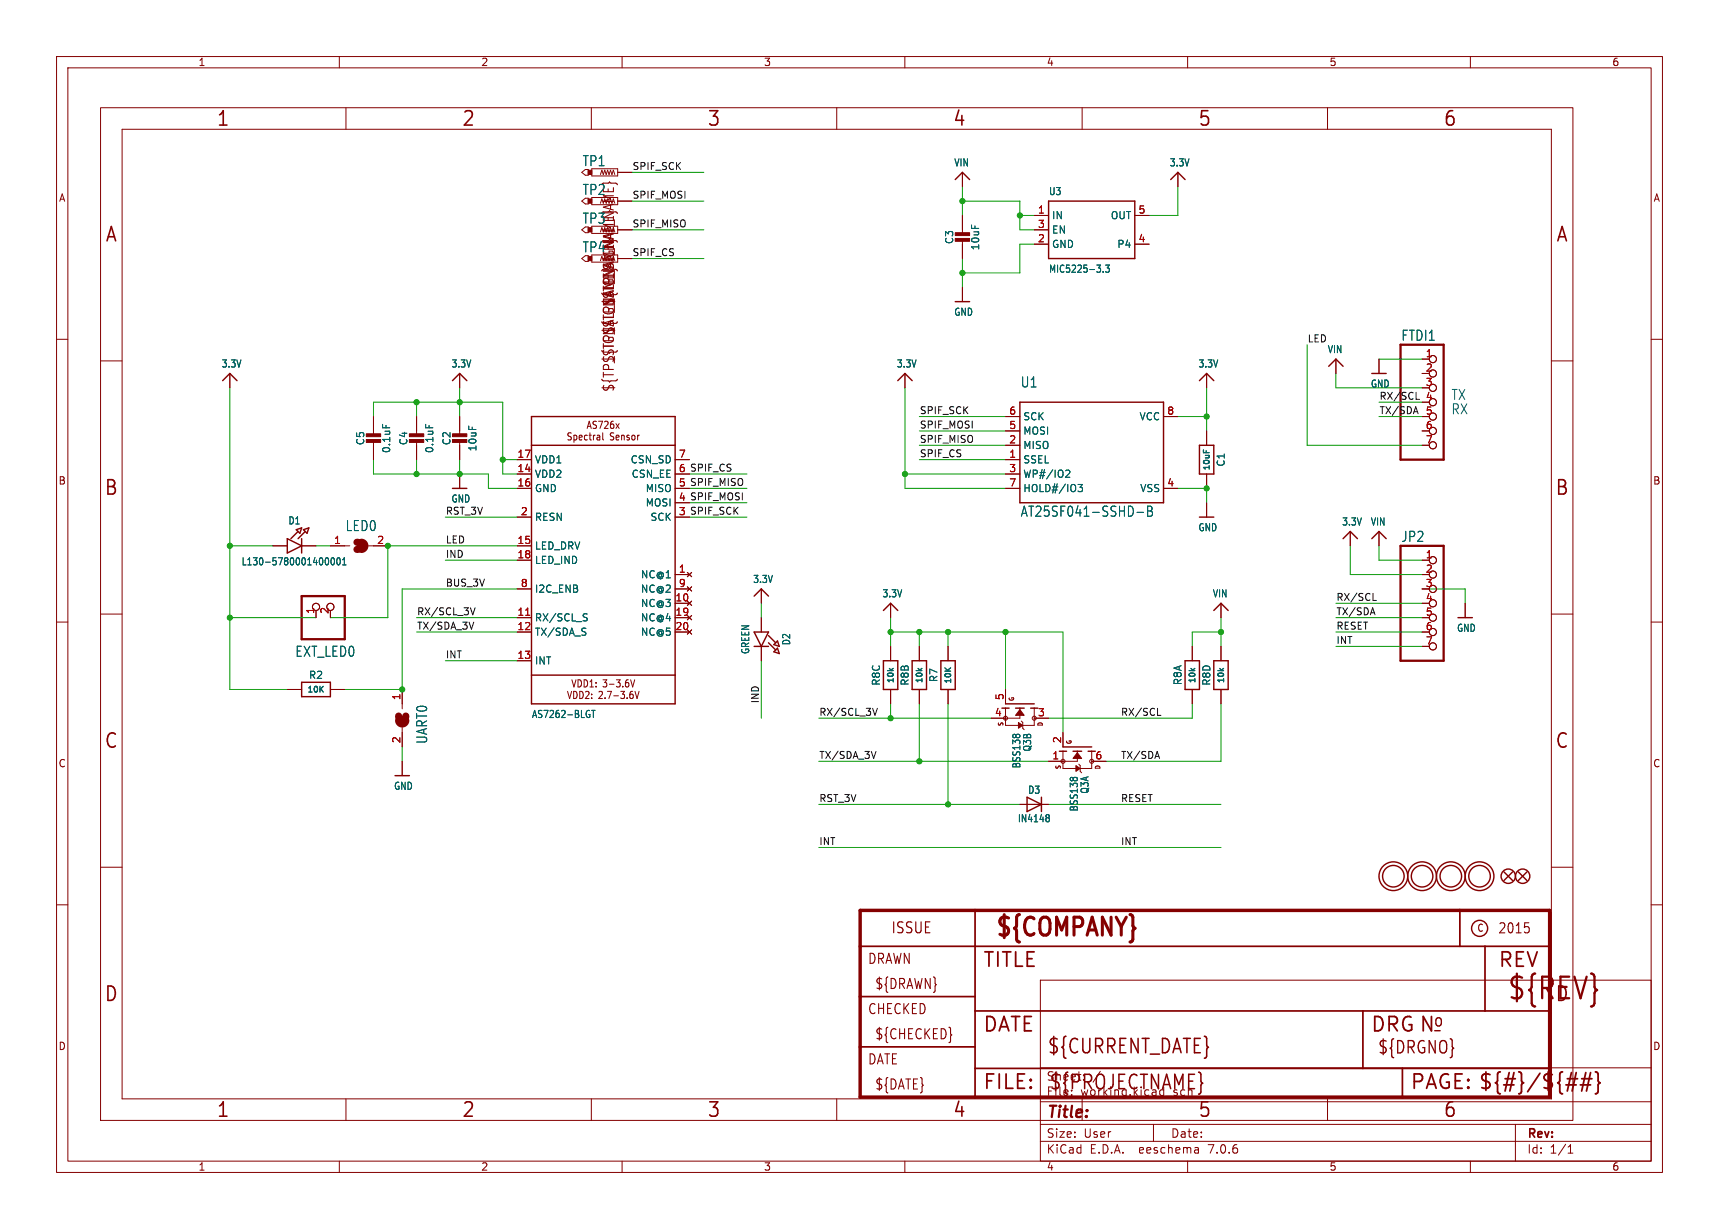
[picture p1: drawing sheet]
<svg xmlns="http://www.w3.org/2000/svg" width="304mm" height="217mm" viewBox="0 0 304 217" stroke-linecap="round" stroke-linejoin="round" font-family="sans-serif">
<g fill="none" stroke="#840000" stroke-width=".18">
<path d="M10 10h284v197.3h-284zM12 12h280v193.3h-280zM17.8 19h260.3v179.1h-260.3zM60 10v2M61.2 19v3.9M104.6 19v3.9M110 10v2M148 19v3.9M160 10v2M191.3 19v3.9M210 10v2M234.7 19v3.9"/>
<path d="M260 10v2M21.6 22.9h252.7v171.4h-252.7zM103.5 35.1l-.6 .5 .6 .5h.5v-1M103.5 30l-.6 .5 .6 .5h.5v-1M104.6 29.8h4.6v1.3h-4.6zM106.2 30.9l.2-.8 .3 .8 .2-.8 .3 .8 .2-.8 .3 .8 .2-.8 .3 .8 .3-.8 .2 .8M109.2 34.9h-4.6v1.3h4.6M109.2 35.6h2.6M109.2 30.5h2.6M170.2 30.5v2.5M170.2 38.1v3.3M182.9 38.1h2.5"/>
<path d="M200.7 38.1h2.5M208.3 30.5v2.5M10 60h2M103.5 45.2l-.6 .5 .6 .5h.5v-1M104 40.1v1h-.5l-.6-.5M109.2 40h-4.6v1.3h4.6M109.2 45.1h-4.6v1.3h4.6M109.2 40.6h2.6M109.2 45.7h2.6M170.2 42.4v3.3M170.2 50.8v2.5M182.9 40.6h2.5"/>
<path d="M182.9 43.2h2.5M200.7 43.2h2.5M292 60h2M17.8 63.8h3.8M40.6 66v2.6M66 73.7v3.3M66 78v3.3M73.7 73.7v3.3M73.7 78v3.3M81.3 66v2.6M81.3 73.7v3.3M81.3 78v3.3"/>
<path d="M101 76.6l-.4-.1-.2 .3 .1 .3 .5 .2v.4l-.2 .1-.4-.1M101.5 77h.3l.2 .2-.1 .5h-.4M101.5 77v1.2M102.4 77.4l.5-.1v-.3h-.3l-.2 .1 .1 .6h.4M103.8 75.8l.4-1.3 .3 1.3M103.9 77h-.4l-.2 .2 .1 .5h.5M103.9 75.4h.5M104.2 77h.4M104.3 76.5v1.1l.3 .2M104.9 77v.8M105.2 77l-.3 .2M105.5 74.5h-.4l-.2 .2 .1 .3 .4 .3v.3l-.1 .2-.4-.1"/>
<path d="M105.6 77h.4l.1 .8M105.8 74.5h.8l-.5 1.3M106.1 77.3h-.4l-.2 .2 .2 .3 .4-.1M106.6 76.5v1.1l.1 .2M106.9 74.6l.4-.1 .2 .3-.6 1h.6M108.5 74.5h-.4l-.1 .3-.1 .7 .2 .3 .4-.2v-.6h-.4l-.2 .2M108.5 76.6l-.4-.1-.2 .3 .1 .3 .5 .2v.4l-.2 .1-.4-.1M108.9 74.9l.6 .9M108.9 77.4l.6-.1-.1-.3h-.3l-.2 .1 .1 .6h.4M109.5 74.9l-.6 .9M109.9 77.1l.2-.1h.2l.1 .8M109.9 77v.8"/>
<path d="M111.3 77.6l-.1 .2-.4-.1M111.8 77.7l.1 .1 .3-.1M112.7 77v.8M160 66v2.6M177.8 73.7h2.5M177.8 76.2h2.5M177.8 78.7h2.5M205.7 73.7h2.6M213.4 66v2.6M213.4 76.2v2.5M236.2 63.5v2.5M243.8 63.5v2.5"/>
<path d="M251.5 63.5h1.2M251.5 68.6h1.2M251.5 73.7h1.2M251.5 76.2h1.2M251.5 78.7h1.2M274.3 63.8h3.8M48.3 96.5h2.5M53.3 96.5h2.6M58.4 96.5h3.4M65.2 96.5h3.4M81.3 83.8v2.6M91.4 99.1h2.6"/>
<path d="M91.4 96.5h2.6M91.4 83.8h2.6M91.4 86.4h2.6M91.4 81.3h2.6M91.4 91.4h2.6M119.4 83.8h2.5M119.4 86.4h2.5M119.4 81.3h2.5M119.4 91.4h2.5M177.8 83.8h2.5M177.8 86.4h2.5M177.8 81.3h2.5"/>
<path d="M205.7 86.4h2.6M213.4 83.8v2.6M213.4 88.9v2.5M238.8 94v2.5M243.8 94v2.5M251.5 99.1h1.2M10 110h2M17.8 108.6h3.8M55.9 107.9v1.3M91.4 104.1h2.6M91.4 109.2h2.6M91.4 111.8h2.6"/>
<path d="M91.4 116.8h2.6M119.4 104.1h2.5M119.4 109.2h2.5M119.4 111.8h2.5M119.4 101.6h2.5M119.4 106.7h2.5M121.5 101.2l.8 .8M121.5 106.3l.8 .8M121.5 108.8l.8 .8M121.5 111.4l.8 .7M121.5 103.8l.8 .7M122.3 101.2l-.8 .8"/>
<path d="M122.3 106.3l-.8 .8M122.3 108.8l-.8 .8M122.3 111.4l-.8 .7M122.3 103.8l-.8 .7M134.6 104.1v2.6M134.6 109.2v2.6M134.6 114.3v2.5M157.5 106.7v2.5M157.5 114.3v2.5M162.6 114.3v2.5M167.6 114.3v2.5M210.8 114.3v2.5"/>
<path d="M215.9 106.7v2.5M215.9 114.3v2.5M251.5 104.1h1.2M251.5 109.2h1.2M251.5 111.8h1.2M251.5 114.3h1.2M259.1 106.7v2.5M274.3 108.6h3.8M292 110h2M50.8 121.9h2.5M58.4 121.9h2.6M71.1 121.9v3.4"/>
<path d="M71.1 128.7v3.4M71.1 134.6v2.6M100.4 122.3l.3 1.2 .4-1.2M101.1 120.2l.4 1.3 .3-1.3M101.4 122.3a.67 .67 0 0 1 .7 .4 .67 .67 0 0 1-.3 .8h-.4zM102.2 120.2a.67 .67 0 0 1 .6 .5 .67 .67 0 0 1-.2 .7l-.4 .1zM102.5 122.3a.67 .67 0 0 1 .7 .4 .67 .67 0 0 1-.3 .8h-.4zM103.3 120.2a.67 .67 0 0 1 .6 .5 .67 .67 0 0 1-.2 .7l-.4 .1zM103.5 122.4l.5-.1 .2 .3-.7 .9h.7M104.3 120.6l.3-.4v1.3M104.3 121.5h.6M104.6 122.7v.2"/>
<path d="M104.6 123.4v.1M105.4 121.4v.1M105.4 120.7v.1M105.9 122.4l.4-.1 .2 .3-.6 .9h.6M106.6 120.2h.7l-.4 .5 .3 .1v.6l-.1 .1-.5-.1M107 123.4v.1M107.4 122.3h.7l-.4 1.2M107.8 121h.8M108.5 123h.9M109 120.2h.7l-.4 .5 .3 .1v.6l-.1 .1-.5-.1M109.8 122.3h.6l-.3 .4 .3 .2v.5l-.2 .1-.4-.1M110.1 121.4v.1"/>
<path d="M110.9 123.4v.1M111.1 120.2l-.3 .1-.2 .2v.7l.2 .3 .4-.1-.1-.6-.3-.1-.2 .2M111.5 120.2l.4 1.3 .3-1.3M111.7 122.3l-.3 .3v.7l.2 .2 .3-.1M111.8 122.7l-.3 .1-.1 .2M112.3 122.3l.3 1.2 .4-1.2M157.5 121.9v2.6M162.6 121.9v2.6M167.6 121.9v2.6M177.8 125.2v3.1h5.1v-3.1M177.8 121.9v2.6M180.3 125.2v1.8h-5"/>
<path d="M180.6 127.5l.2 .3v1l.3 .2M182.9 127h2.5M188 132.8v3.1h5v-3.1M188 129.5v2.6M190.5 132.8v1.8h-5.1M190.8 135.1l.2 .3v1l.3 .3M193 134.6h2.6M210.8 121.9v2.6M215.9 121.9v2.6M10 160h2M17.8 153.4h3.8M180.3 142.2h5.1"/>
<path d="M274.3 153.4h3.8M292 160h2M184 173.3h108v32h-108zM61.2 194.3v3.8M104.6 194.3v3.8M148 194.3v3.8M184 198.8h108M184 194.8h108M184 188.8h108M191.3 194.3v3.8M204 198.8v3M234.7 194.3v3.8"/>
<path d="M268 198.8v6.5M60 205.3v2M110 205.3v2M160 205.3v2M184 201.8h108M210 205.3v2M211.8 203l.1 .9M211.9 203.8l-.1 .1M211.9 203.3h-.1M260 205.3v2M277.3 203.9h.8M277.3 202.8l.4-.4v1.5"/>
<circle cx="253.4" cy="63.5" r=".63"/>
<circle cx="253.4" cy="66" r=".63"/>
<circle cx="253.4" cy="73.7" r=".63"/>
<circle cx="253.4" cy="76.2" r=".63"/>
<circle cx="253.4" cy="78.7" r=".63"/>
<circle cx="253.4" cy="71.1" r=".63"/>
<circle cx="253.4" cy="68.6" r=".63"/>
<circle cx="253.4" cy="99.1" r=".63"/>
<circle cx="55.9" cy="107.3" r=".63"/>
<circle cx="58.4" cy="107.3" r=".63"/>
<circle cx="253.4" cy="111.8" r=".63"/>
<circle cx="253.4" cy="101.6" r=".63"/>
<circle cx="253.4" cy="114.3" r=".63"/>
<circle cx="253.4" cy="104.1" r=".63"/>
<circle cx="253.4" cy="106.7" r=".63"/>
<circle cx="253.4" cy="109.2" r=".63"/>
<circle cx="177.8" cy="127" r=".36"/>
<circle cx="182.9" cy="127" r=".36"/>
<circle cx="188" cy="134.6" r=".36"/>
<circle cx="193" cy="134.6" r=".36"/>
</g>
<g fill="none" stroke="#840000" stroke-width=".25">
<path d="M168.9 31.7l1.3-1.2 1.2 1.2M185.4 35.6h15.3v10.1h-15.3zM207 31.7l1.3-1.2 1.2 1.2M168.9 53.3h2.5M39.4 67.3l1.2-1.3 1.3 1.3M80 67.3l1.3-1.3 1.2 1.3M94 78.7h25.4M94 73.7h25.4v50.8h-25.4zM158.7 67.3l1.3-1.3 1.3 1.3M180.3 71.1h25.4v17.8h-25.4zM212.1 78.7h2.5v5.1h-2.5zM212.1 67.3l1.3-1.3 1.2 1.3"/>
<path d="M234.9 64.8l1.3-1.3 1.3 1.3M242.6 66h2.5M50.8 95.2l2.5 1.3-2.5 1.3zM52.4 93.7l.9-.4-.3 1zM52.7 94l-1.3 1.2M53.3 95.2v2.6M53.7 93.7l.9-.4-.3 1zM54 94l-1.3 1.2M80 86.4h2.5M212.1 91.4h2.5M237.5 95.2l1.3-1.2 1.2 1.2M242.6 95.2l1.2-1.2 1.3 1.2"/>
<path d="M94 119.4h25.4M133.3 105.4l1.3-1.3 1.3 1.3M133.3 111.8h2.6l-1.3 2.5zM133.3 114.3h2.6M135.9 112.4l1.3 1.3M135.9 113.7l1.3 1.2M136.8 114l.7-.7 .3 1zM136.8 115.3l.7-.7 .3 1zM156.2 116.8h2.5v5.1h-2.5zM156.2 107.9l1.3-1.2 1.2 1.2M161.3 116.8h2.5v5.1h-2.5zM166.4 116.8h2.5v5.1h-2.5z"/>
<path d="M209.5 116.8h2.6v5.1h-2.6zM214.6 116.8h2.6v5.1h-2.6zM214.6 107.9l1.3-1.2 1.3 1.2M257.8 109.2h2.5M53.3 120.6h5.1v2.6h-5.1zM69.8 137.2h2.6M177.2 125.2h1.2M177.8 124.5h5.1M179.6 125.2h1.5M182.2 125.2h1.3M187.3 132.8h1.3M188 132.1h5"/>
<path d="M189.7 132.8h1.6M192.4 132.8h1.3M181.6 141l2.5 1.2-2.5 1.3zM184.1 141v2.5M265.9 154.2l1.6 1.5M267.5 154.2l-1.6 1.5M268.5 154.2l1.5 1.5M270 154.2l-1.5 1.5"/>
<circle cx="246.4" cy="154.9" r="2.54"/>
<circle cx="246.4" cy="154.9" r="1.9"/>
<circle cx="251.5" cy="154.9" r="2.54"/>
<circle cx="251.5" cy="154.9" r="1.9"/>
<circle cx="256.5" cy="154.9" r="2.54"/>
<circle cx="256.5" cy="154.9" r="1.9"/>
<circle cx="261.6" cy="154.9" r="2.54"/>
<circle cx="261.6" cy="154.9" r="1.9"/>
<circle cx="266.7" cy="154.9" r="1.27"/>
<circle cx="269.2" cy="154.9" r="1.27"/>
<circle cx="261.6" cy="164.2" r="1.42"/>
</g>
<g fill="#840000" stroke="#840000" stroke-width=".18">
<path d="M64.8 77.7h2.5v.5h-2.5z"/>
<path d="M64.8 76.7h2.5v.5h-2.5z"/>
<path d="M72.4 77.7h2.5v.5h-2.5z"/>
<path d="M72.4 76.7h2.5v.5h-2.5z"/>
<path d="M190.5 133.1l.8 1h-1.6z"/>
<path d="M190.2 135.4l.8 .5-.8 .5z"/>
<path d="M180.3 125.5l.8 1h-1.5z"/>
<path d="M180.1 127.8l.7 .5-.7 .5z"/>
<path d="M104 35.2h.6v.7h-.6z"/>
<path d="M168.9 42.2h2.5v.5h-2.5z"/>
<path d="M168.9 41.1h2.5v.6h-2.5z"/>
<path d="M80 77.7h2.5v.5h-2.5z"/>
<path d="M80 76.7h2.5v.5h-2.5z"/>
<path d="M104 40.3h.6v.7h-.6z"/>
<path d="M104 45.3h.6v.8h-.6z"/>
<path d="M104 30.1h.6v.8h-.6z"/>
</g>
<g fill="none" stroke="#006464" stroke-width=".18">
<path d="M195.1 48v.1M195.5 46.9h.7l-.4 .5 .3 .1v.5l-.2 .1-.4-.1M67.6 75v.6M75.3 75v.6M57.6 98.7l.2-.1a.72 .72 0 0 1 0 1.3l-.2-.1M58.7 98.7l.1-.1a.72 .72 0 0 1 0 1.3 .94 .94 0 0 1-.1-1.2zM59.7 98.7l.1-.1a.72 .72 0 0 1 0 1.3 .94 .94 0 0 1-.1-1.2zM60.6 99.9h.6M60.6 99l.3-.4v1.3M188.5 83.2l.4-.1 .3 .4-.8 .9h.8M190.6 85.7h.8l-.4 .5 .4 .1v.5l-.2 .1-.6-.1M201.1 90.6h1.1"/>
<path d="M202.9 89.5h.5l.2 .2 .1 .3-.3 .4a.49 .49 0 0 1 .4 .4 .49 .49 0 0 1-.3 .5h-.6zM202.9 90.4h.5M103.4 109.1l.3 .2 .1 .3-.2 .2h-.3M103.4 108.5l.4 .1M103.4 111.1h.2M103.5 111.9v.3M104.6 125.6h.6M104.9 125.6v1.3M179.1 129.9l.2-.1 .3 .1M179.7 129.9l.2-.1 .4 .1M189.3 137.6l.2-.1 .2 .1M189.8 137.6l.2-.1 .4 .1"/>
<path d="M185.1 144l.4 .1 .1 .2-.3 .3M185.1 144.6h.2M185.3 144.6l.3 .2v.3l-.1 .2h-.4"/>
</g>
<path d="M247.6 61h7.7v20.3h-7.7zM247.6 96.5h7.7v20.3h-7.7zM53.3 105.4h7.7v7.6h-7.7z" fill="none" stroke="#840000" stroke-width=".41"/>
<path d="M212.8 79.6v.4" fill="none" stroke="#006464" stroke-width=".2"/>
<path d="M63.1 95.9a.64 .64 0 0 1 .7 .6 .64 .64 0 0 1-.7 .7M63.9 95.9a.64 .64 0 0 1 .6 .6 .64 .64 0 0 1-.6 .7M70.5 126.6a.64 .64 0 0 0 .6 .7 .64 .64 0 0 0 .7-.7M70.5 127.4a.64 .64 0 0 0 .6 .6 .64 .64 0 0 0 .7-.6" fill="none" stroke="#840000" stroke-width="1.3"/>
<path d="M152.1 161h121.9v33h-121.9z" fill="none" stroke="#840000" stroke-width=".61"/>
<path d="M152.1 176.2h20.3M152.1 167.3h121.9M172.4 161v33M172.4 178.8h101.6M241 178.8v10.1M258.1 161v6.3M262.6 167.3v11.5M152.1 185.1h20.3M172.4 188.9h101.6M248 188.9v5.1" fill="none" stroke="#840000" stroke-width=".3"/>
<path d="M276.9 191.8h1.8M277.1 190.8h1.9M278.7 189.7l-.7 3.2M279.4 191.8h1.9M279.7 190.8h1.8M280.4 189.7l-.7 3.2M281.3 189.7l-.8 3.2M282.1 189.5l.4 .2 .1 .2v1.2l.3 .4-.3 .3v1.2l-.1 .3-.4 .1" fill="none" stroke="#840000" stroke-width=".32"/>
<path d="M106.4 68.6h2.3M106.4 67.1l.3 .2h.8l.3 .3 .2-.3h.9l.2-.2M106.7 64.8v.5h1.8M106.7 65.8v.9M106.7 66.3h1.8M106.8 68.1l-.1 .6 .3 .3 .4-.1 .4-.7h.5l.2 .2-.1 .6M107.6 64.8v.5M269.6 163.2h.7M270.3 163.9a.72 .72 0 0 1 0 .9v.1M168.2 182.9l.1 .1-.1 .1" fill="none" stroke="#840000" stroke-width=".19"/>
<path d="M93 108.8h.7" fill="none" stroke="#a90000" stroke-width=".18"/>
<path d="M250.3 71.9l.5 1.3M250.4 70.6h.6M83.2 107.5l.4 1.2 .4-1.2M83.8 110l-.4 1.3M242.7 107.5l.4 1.2M242.8 106.2h.6M154.3 125.3l.4 1.2 .4-1.2M154.9 132.9l-.4 1.2M204.6 132.9l.4 1.2M204.7 126.5h.6" fill="none" stroke="#0f0f0f" stroke-width=".18"/>
<g fill="none" stroke="#009600" stroke-width=".18">
<path d="M111.8 35.6h12.7M111.8 30.5h12.7M170.2 33v5.1M170.2 35.6h10.1v5h2.6M180.3 38.1h2.6M208.3 33v5.1h-5.1M111.8 45.7h12.7M111.8 40.6h12.7M170.2 45.7v5.1M182.9 43.2h-2.6v5.1h-10.1M40.6 68.6v53.3h10.2M66 73.7v-2.6h22.9v12.7h2.5"/>
<path d="M73.7 71.1v2.6M81.3 68.6v5.1M160 68.6v17.8h17.8M162.6 76.2h15.2M162.6 78.7h15.2M162.6 73.7h15.2M208.3 73.7h5.1M213.4 68.6v7.6M231.1 61v17.7h20.4M236.2 66v2.6h15.3M243.8 71.1h7.7M243.8 73.7h7.7"/>
<path d="M243.8 63.5h7.7M40.6 96.5h7.7M55.9 96.5h2.5M66 81.3v2.5h20.4v2.6h5M73.7 81.3v2.5M78.7 99.1h12.7M78.7 91.4h12.7M81.3 81.3v2.5M88.9 81.3h2.5M91.4 96.5h-22.8v12.7h-10.2M121.9 86.4h10.2M121.9 91.4h10.2"/>
<path d="M121.9 83.8h10.2M121.9 88.9h10.2M160 83.8h17.8M162.6 81.3h15.2M208.3 86.4h5.1v2.5M238.8 96.5v5.1h12.7M243.8 96.5v2.6h7.7M40.6 109.2h15.3M73.7 109.2h17.7M73.7 111.8h17.7M78.7 116.8h12.7M91.4 104.1h-20.3v17.8h-10.1"/>
<path d="M134.6 106.7v2.5M134.6 116.8v10.2M157.5 111.8h30.5v17.7M157.5 109.2v5.1M162.6 111.8v2.5M167.6 111.8v2.5M177.8 111.8v10.1M215.9 111.8h-5.1v2.5M215.9 109.2v5.1M236.2 109.2h15.3M236.2 111.8h15.3M236.2 106.7h15.3"/>
<path d="M236.2 114.3h15.3M251.5 104.1h7.6v2.6M71.1 132.1v2.5M144.8 127h30.5M144.8 134.6h40.6M157.5 124.5v2.5M162.6 124.5v10.1M167.6 124.5v17.7M210.8 124.5v2.5h-25.4M215.9 124.5v10.1h-20.3M144.8 149.9h71.1M144.8 142.2h35.5"/>
<path d="M185.4 142.2h30.5"/>
</g>
<g fill="#009600" stroke="#009600" stroke-width=".18">
<circle cx="213.4" cy="73.7" r=".46"/>
<circle cx="213.4" cy="86.4" r=".46"/>
<circle cx="88.9" cy="81.3" r=".46"/>
<circle cx="81.3" cy="83.8" r=".46"/>
<circle cx="180.3" cy="38.1" r=".46"/>
<circle cx="170.2" cy="48.3" r=".46"/>
<circle cx="170.2" cy="35.6" r=".46"/>
<circle cx="167.6" cy="111.8" r=".46"/>
<circle cx="162.6" cy="111.8" r=".46"/>
<circle cx="215.9" cy="111.8" r=".46"/>
<circle cx="177.8" cy="111.8" r=".46"/>
<circle cx="157.5" cy="111.8" r=".46"/>
<circle cx="160" cy="83.8" r=".46"/>
<circle cx="40.6" cy="96.5" r=".46"/>
<circle cx="68.6" cy="96.5" r=".46"/>
<circle cx="73.7" cy="83.8" r=".46"/>
<circle cx="71.1" cy="121.9" r=".46"/>
<circle cx="40.6" cy="109.2" r=".46"/>
<circle cx="81.3" cy="71.1" r=".46"/>
<circle cx="73.7" cy="71.1" r=".46"/>
<circle cx="167.6" cy="142.2" r=".46"/>
<circle cx="162.6" cy="134.6" r=".46"/>
<circle cx="157.5" cy="127" r=".46"/>
</g>
<text font-size="5.3" fill="#840000" x="266.4" y="177.3">${REV}</text>
<text font-size="4.4" fill="#840000" x="175.7" y="166.3">${COMPANY}</text>
<g font-size="3.5" fill="#840000">
<text x="38.2" y="22.7">1</text>
<text x="81.6" y="22.7">2</text>
<text x="125" y="22.7">3</text>
<text x="168.4" y="22.7">4</text>
<text x="211.8" y="22.7">5</text>
<text x="255.1" y="22.7">6</text>
<text x="18.5" y="43.1">A</text>
<text x="275" y="43.1">A</text>
<text x="18.3" y="87.9">B</text>
<text x="274.9" y="87.9">B</text>
<text x="18.3" y="132.7">C</text>
<text x="274.9" y="132.7">C</text>
<text x="173.7" y="171.4">TITLE</text>
<text x="264.8" y="171.4">REV</text>
<text x="18.3" y="177.4">D</text>
<text x="274.9" y="177.4">D</text>
<text x="173.7" y="182.9">DATE</text>
<text x="242.3" y="182.9">DRG N</text>
<text x="185.1" y="186.7">${CURRENT_DATE}</text>
<text x="38.2" y="197.9">1</text>
<text x="81.6" y="197.9">2</text>
<text x="125" y="197.9">3</text>
<text x="168.4" y="197.9">4</text>
<text x="173.7" y="193">FILE:</text>
<text x="185.4" y="193">${PROJECTNAME}</text>
<text x="211.8" y="197.9">5</text>
<text x="249.3" y="193">PAGE: ${#}/${##}</text>
<text x="255.1" y="197.9">6</text>
</g>
<g font-size="3" fill="#840000">
<text x="253.4" y="181.9">o</text>
<text x="243.5" y="186.6">${DRGNO}</text>
</g>
<text font-size="2.8" fill="#840000" x="185" y="198.2">Title:</text>
<text font-size="2.7" fill="#840000" x="157.5" y="165.3">ISSUE</text>
<g font-size="2.5" fill="#006464">
<text x="102.9" y="29.6">TP1</text>
<text x="102.9" y="34.7">TP2</text>
<text x="102.9" y="39.8">TP3</text>
<text x="102.9" y="44.8">TP4</text>
<text x="247.7" y="60.5">FTDI1</text>
<text x="180.4" y="68.7">U1</text>
<text x="61" y="94.1">LED0</text>
<text x="180.4" y="91.6">AT25SF041-SSHD-B</text>
<text x="247.7" y="96">JP2</text>
<text x="52.1" y="116.3">EXT_LED0</text>
<text x="75.8" y="131.7" transform="rotate(-90 75.8 131.7)">UART0</text>
</g>
<g font-size="2.5" fill="#840000">
<text x="108.8" y="59.3" transform="rotate(-90 108.8 59.3)">${TP_SIGNAL_NAME}</text>
<text x="108.8" y="54.2" transform="rotate(-90 108.8 54.2)">${TP_SIGNAL_NAME}</text>
<text x="108.8" y="64.3" transform="rotate(-90 108.8 64.3)">${TP_SIGNAL_NAME}</text>
<text x="264.8" y="165.3">2015</text>
<text x="153.4" y="170.7">DRAWN</text>
<text x="153.4" y="179.6">CHECKED</text>
<text x="154.6" y="175.2">${DRAWN}</text>
<text x="154.6" y="184">${CHECKED}</text>
<text x="153.4" y="188.5">DATE</text>
<text x="154.6" y="192.9">${DATE}</text>
</g>
<g font-size="2.5" fill="#0000c2">
<text x="256.5" y="70.9">TX</text>
<text x="256.5" y="73.4">RX</text>
</g>
<g font-size="2.1" fill="#840000">
<text x="185" y="191.3">Sheet:</text>
<text x="193.2" y="191.3">/</text>
<text x="185" y="194">File:</text>
<text x="191" y="194">working.kicad_sch</text>
<text x="185" y="201.4">Size:</text>
<text x="191.6" y="201.4">User</text>
<text x="207" y="201.4">Date:</text>
<text x="270" y="201.6">Rev:</text>
<text x="185" y="204.2">KiCad</text>
<text x="192.7" y="204.2">E.D.A.</text>
<text x="201.6" y="204.2">eeschema</text>
<text x="213.9" y="204.2">7.0.6</text>
<text x="270" y="204.2">Id:</text>
<text x="274" y="204.2">1/1</text>
</g>
<g font-size="1.8" fill="#840000">
<text x="35" y="11.9">1</text>
<text x="85" y="11.9">2</text>
<text x="135" y="11.9">3</text>
<text x="185" y="11.9">4</text>
<text x="235" y="11.9">5</text>
<text x="285" y="11.9">6</text>
<text x="10.3" y="35.9">A</text>
<text x="292.3" y="35.9">A</text>
<text x="111.2" y="77.1">Sensor</text>
<text x="10.3" y="85.9">B</text>
<text x="119.9" y="88.6">4 SPIF_MOSI</text>
<text x="292.2" y="85.9">B</text>
<text x="112.2" y="122.8">2.7-3.6V</text>
<text x="10.3" y="135.9">C</text>
<text x="292.2" y="135.9">C</text>
<text x="261.1" y="165">C</text>
<text x="10.3" y="185.9">D</text>
<text x="292.2" y="185.9">D</text>
<text x="35" y="207.2">1</text>
<text x="85" y="207.2">2</text>
<text x="135" y="207.2">3</text>
<text x="185" y="207.2">4</text>
<text x="235" y="207.2">5</text>
<text x="285" y="207.2">6</text>
</g>
<g font-size="1.8" fill="#006464">
<text x="168.6" y="29.6">VIN</text>
<text x="206.7" y="29.6">3.3V</text>
<text x="185.4" y="34.7">U3</text>
<text x="185.9" y="39">IN</text>
<text x="185.9" y="41.5">EN</text>
<text x="196.3" y="39">OUT</text>
<text x="168.8" y="43.3" transform="rotate(-90 168.8 43.3)">C3</text>
<text x="173.3" y="44.4" transform="rotate(-90 173.3 44.4)">10uF</text>
<text x="185.9" y="44">GND</text>
<text x="197.5" y="44">P4</text>
<text x="185.4" y="48.4">MIC5225-3.3</text>
<text x="168.6" y="56">GND</text>
<text x="39.1" y="65.2">3.3V</text>
<text x="79.7" y="65.2">3.3V</text>
<text x="158.5" y="65.2">3.3V</text>
<text x="211.8" y="65.2">3.3V</text>
<text x="234.7" y="62.7">VIN</text>
<text x="242.3" y="68.7">GND</text>
<text x="180.8" y="77.1">MOSI</text>
<text x="180.8" y="74.5">SCK</text>
<text x="201.4" y="74.5">VCC</text>
<text x="64.6" y="78.8" transform="rotate(-90 64.6 78.8)">C5</text>
<text x="69.2" y="80.2" transform="rotate(-90 69.2 80.2)">0.1uF</text>
<text x="72.2" y="78.8" transform="rotate(-90 72.2 78.8)">C4</text>
<text x="76.8" y="80.2" transform="rotate(-90 76.8 80.2)">0.1uF</text>
<text x="79.9" y="78.8" transform="rotate(-90 79.9 78.8)">C2</text>
<text x="84.4" y="79.9" transform="rotate(-90 84.4 79.9)">10uF</text>
<text x="94.5" y="82.1">VDD1</text>
<text x="111.4" y="82.1">CSN_SD</text>
<text x="180.8" y="82.1">SSEL</text>
<text x="180.8" y="79.6">MISO</text>
<text x="216.8" y="82.6" transform="rotate(-90 216.8 82.6)">C1</text>
<text x="79.7" y="89.1">GND</text>
<text x="94.5" y="84.7">VDD2</text>
<text x="94.5" y="87.2">GND</text>
<text x="111.6" y="84.7">CSN_EE</text>
<text x="114.1" y="89.8">MOSI</text>
<text x="114.1" y="87.2">MISO</text>
<text x="180.8" y="84.7">WP#/IO2</text>
<text x="180.8" y="87.2">HOLD#/IO3</text>
<text x="201.5" y="87.2">VSS</text>
<text x="50.9" y="92.9">D1</text>
<text x="94.5" y="92.3">RESN</text>
<text x="114.9" y="92.3">SCK</text>
<text x="211.8" y="94.1">GND</text>
<text x="237.2" y="93.1">3.3V</text>
<text x="242.3" y="93.1">VIN</text>
<text x="42.6" y="100.2">L130-5780001400001</text>
<text x="94.5" y="97.4">LED_DRV</text>
<text x="94.5" y="99.9">LED_IND</text>
<text x="94.5" y="105">I2C_ENB</text>
<text x="113.2" y="102.5">NC@1</text>
<text x="113.2" y="107.5">NC@3</text>
<text x="113.2" y="105">NC@2</text>
<text x="133.1" y="103.3">3.3V</text>
<text x="155.9" y="105.8">3.3V</text>
<text x="214.3" y="105.8">VIN</text>
<text x="94.5" y="110.1">RX/SCL_S</text>
<text x="94.5" y="112.6">TX/SDA_S</text>
<text x="113.2" y="110.1">NC@4</text>
<text x="113.2" y="112.6">NC@5</text>
<text x="257.5" y="111.9">GND</text>
<text x="94.5" y="117.7">INT</text>
<text x="132.7" y="115.8" transform="rotate(-90 132.7 115.8)">GREEN</text>
<text x="139.9" y="114.2" transform="rotate(-90 139.9 114.2)">D2</text>
<text x="54.5" y="120.2">R2</text>
<text x="155.8" y="121.4" transform="rotate(-90 155.8 121.4)">R8C</text>
<text x="160.9" y="121.4" transform="rotate(-90 160.9 121.4)">R8B</text>
<text x="166" y="120.7" transform="rotate(-90 166 120.7)">R7</text>
<text x="209.1" y="121.3" transform="rotate(-90 209.1 121.3)">R8A</text>
<text x="214.2" y="121.4" transform="rotate(-90 214.2 121.4)">R8D</text>
<text x="94" y="127.2">AS7262-BLGT</text>
<text x="180.6" y="136" transform="rotate(-90 180.6 136)">BSS138</text>
<text x="182.5" y="133" transform="rotate(-90 182.5 133)">Q3B</text>
<text x="69.6" y="139.9">GND</text>
<text x="181.7" y="140.6">D3</text>
<text x="190.8" y="143.6" transform="rotate(-90 190.8 143.6)">BSS138</text>
<text x="192.7" y="140.5" transform="rotate(-90 192.7 140.5)">Q3A</text>
<text x="179.9" y="145.6">IN4148</text>
</g>
<g font-size="1.8" fill="#a90000">
<text x="183.4" y="37.8">1</text>
<text x="183.4" y="40.4">3</text>
<text x="201.2" y="37.8">5</text>
<text x="183.4" y="42.9">2</text>
<text x="201.2" y="42.9">4</text>
<text x="252" y="63.2">1</text>
<text x="252" y="65.8">2</text>
<text x="252" y="68.3">3</text>
<text x="252" y="70.9">4</text>
<text x="178.4" y="75.9">5</text>
<text x="178.4" y="73.4">6</text>
<text x="206.3" y="73.4">8</text>
<text x="252" y="73.4">5</text>
<text x="252" y="75.9">6</text>
<text x="91.4" y="83.6">14</text>
<text x="91.4" y="81">17</text>
<text x="119.9" y="81">7</text>
<text x="119.9" y="83.6">6</text>
<text x="178.4" y="81">1</text>
<text x="178.4" y="78.5">2</text>
<text x="178.4" y="83.6">3</text>
<text x="252" y="78.5">7</text>
<text x="91.4" y="86.1">16</text>
<text x="119.9" y="88.6">4</text>
<text x="119.9" y="86.1">5</text>
<text x="178.4" y="86.1">7</text>
<text x="206.3" y="86.1">4</text>
<text x="92" y="91.2">2</text>
<text x="119.9" y="91.2">3</text>
<text x="59" y="96.3">1</text>
<text x="66.6" y="96.3">2</text>
<text x="91.4" y="96.3">15</text>
<text x="91.4" y="98.8">18</text>
<text x="119.9" y="101.3">1</text>
<text x="252" y="98.8">1</text>
<text x="252" y="101.3">2</text>
<text x="92" y="103.9">8</text>
<text x="119.3" y="106.4">10</text>
<text x="119.9" y="103.9">9</text>
<text x="252" y="103.9">3</text>
<text x="252" y="106.4">4</text>
<text x="55.6" y="108.7" transform="rotate(-90 55.6 108.7)">1</text>
<text x="58.2" y="108.7" transform="rotate(-90 58.2 108.7)">2</text>
<text x="91.4" y="109">11</text>
<text x="91.4" y="111.5">12</text>
<text x="119.3" y="109">19</text>
<text x="119.3" y="111.5">20</text>
<text x="252" y="109">5</text>
<text x="252" y="111.5">6</text>
<text x="91.4" y="116.6">13</text>
<text x="252" y="114">7</text>
<text x="70.9" y="123.9" transform="rotate(-90 70.9 123.9)">1</text>
<text x="177.5" y="123.9" transform="rotate(-90 177.5 123.9)">5</text>
<text x="70.9" y="131.5" transform="rotate(-90 70.9 131.5)">2</text>
<text x="175.8" y="126.7">4</text>
<text x="183.4" y="126.7">3</text>
<text x="187.7" y="131.5" transform="rotate(-90 187.7 131.5)">2</text>
<text x="186" y="134.4">1</text>
<text x="193.6" y="134.4">6</text>
</g>
<g font-size="1.8" fill="#0f0f0f">
<text x="119.9" y="83.6">6 SPIF_CS</text>
<text x="119.9" y="86.1">5 SPIF_MISO</text>
<text x="119.9" y="91.2">3 SPIF_SCK</text>
</g>
<g font-size="1.7" fill="#0f0f0f">
<text x="111.8" y="30.1">SPIF_SCK</text>
<text x="111.8" y="35.2">SPIF_MOSI</text>
<text x="111.8" y="40.3">SPIF_MISO</text>
<text x="111.8" y="45.4">SPIF_CS</text>
<text x="231.1" y="60.6">LED</text>
<text x="243.8" y="70.8">RX/SCL</text>
<text x="162.6" y="73.3">SPIF_SCK</text>
<text x="162.6" y="75.9">SPIF_MOSI</text>
<text x="243.8" y="73.3">TX/SDA</text>
<text x="162.6" y="78.4">SPIF_MISO</text>
<text x="162.6" y="80.9">SPIF_CS</text>
<text x="78.7" y="91.1">RST_3V</text>
<text x="78.7" y="98.7">IND</text>
<text x="78.7" y="96.2">LED</text>
<text x="78.7" y="103.8">BUS_3V</text>
<text x="236.2" y="106.3">RX/SCL</text>
<text x="73.7" y="111.4">TX/SDA_3V</text>
<text x="73.7" y="108.9">RX/SCL_3V</text>
<text x="236.2" y="114">INT</text>
<text x="236.2" y="108.9">TX/SDA</text>
<text x="236.2" y="111.4">RESET</text>
<text x="78.7" y="116.5">INT</text>
<text x="134.3" y="124.5" transform="rotate(-90 134.3 124.5)">IND</text>
<text x="144.8" y="126.7">RX/SCL_3V</text>
<text x="198.1" y="126.7">RX/SCL</text>
<text x="144.8" y="134.3">TX/SDA_3V</text>
<text x="198.1" y="134.3">TX/SDA</text>
<text x="144.8" y="141.9">RST_3V</text>
<text x="198.1" y="141.9">RESET</text>
<text x="144.8" y="149.5">INT</text>
<text x="198.1" y="149.5">INT</text>
</g>
<g font-size="1.4" fill="#006464">
<text x="214.2" y="83.3" transform="rotate(-90 214.2 83.3)">10uF</text>
<text x="54.2" y="122.7">10K</text>
<text x="158.3" y="121" transform="rotate(-90 158.3 121)">10k</text>
<text x="163.4" y="121" transform="rotate(-90 163.4 121)">10k</text>
<text x="168.5" y="121.1" transform="rotate(-90 168.5 121.1)">10K</text>
<text x="211.6" y="121" transform="rotate(-90 211.6 121)">10k</text>
<text x="216.7" y="121" transform="rotate(-90 216.7 121)">10k</text>
</g>
<g font-size="1.1" fill="#840000">
<text x="179.5" y="124.1" transform="rotate(-90 179.5 124.1)">G</text>
<text x="177.6" y="128.5" transform="rotate(-90 177.6 128.5)">S</text>
<text x="184.6" y="128.5" transform="rotate(-90 184.6 128.5)">D</text>
<text x="189.7" y="131.7" transform="rotate(-90 189.7 131.7)">G</text>
<text x="187.8" y="136.1" transform="rotate(-90 187.8 136.1)">S</text>
<text x="194.8" y="136.2" transform="rotate(-90 194.8 136.2)">D</text>
</g>
</svg>
